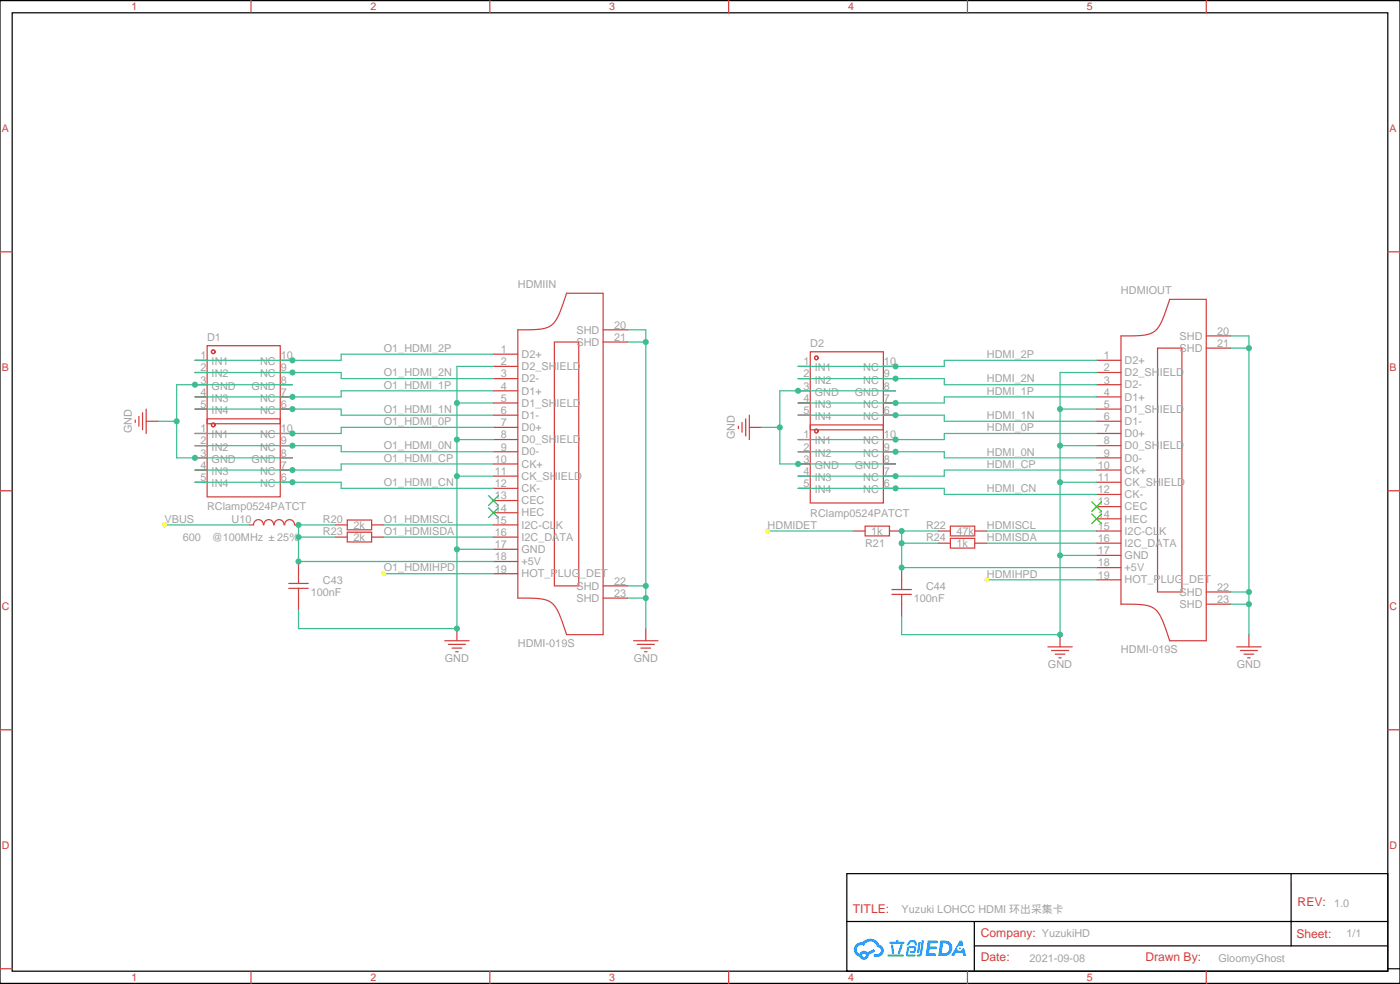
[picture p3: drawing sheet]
<svg xmlns="http://www.w3.org/2000/svg" width="405mm" height="285mm" viewBox="0 0 405 285" stroke-linecap="round" stroke-linejoin="round" font-family="sans-serif">
<path d="M0 .2h405.3v284.3h-405.3zM3.5 3.7h398.3v277.3h-398.3zM245.2 252.8h156.6v28.2h-156.6zM373.8 252.8v20.9M245.2 266.6h156.5M282.1 273.7h119.6M282.1 266.6v14.1M401.8 280.3h3.5" fill="none" stroke="#000" stroke-width=".35"/>
<g fill="none" stroke="#d43d3d" stroke-width=".35">
<path d="M72.7 .2v3.5M141.8 .2v3.5M211 .2v3.5M280.1 .2v3.5M349.2 .2v3.5M0 72.8h3.5M401.8 72.8h3.5M0 142h3.5M401.8 142h3.5M0 211.1h3.5M401.8 211.1h3.5M0 280.3h3.5"/>
<path d="M72.7 281v3.5M141.8 281v3.5M211 281v3.5M280.1 281v3.5M349.2 281v3.5"/>
</g>
<g fill="#178fff">
<path d="M268.6 272.1h2.5l.4 .2-.1 .5-2 .1-.1 .9h1.6l.4 .4-.5 .4h-1.7l-.1 1.2 1.8 .1 .2 .3-.2 .3-2.8 .1z"/>
<path d="M277.9 272.2h.7l.3 1.3-.6 .3a.74 .74 0 0 0-1.1 .3 .74 .74 0 0 0 .5 1 .74 .74 0 0 0 .9-.6l.5-.3 .6 2.3h-.8l-.3-.9h-1.8l-.5 .9h-.9z"/>
<path d="M266 272.5h.6l-.4 3a.31 .31 0 0 1-.4 .2 .31 .31 0 0 1-.3-.3z"/>
<path d="M266.9 272.1h.6l-.5 3.9a.89 .89 0 0 1-.7 .7 .89 .89 0 0 1-.9-.3l1-.4z"/>
<path d="M263.2 272.2l.6-.2 1.2 .1 .6 1.3-.7 .2-.3-1-1.1 .2a.95 .95 0 0 1-.9 .8l-.1-.2z"/>
<path d="M262.9 273.9l1.8-.2a1.04 1.04 0 0 1 .6 1.1 1.04 1.04 0 0 1-.9 .9h-.6a.29 .29 0 0 1-.3-.3 .29 .29 0 0 1 .3-.3h.7l.2-.8-1.5 .1-.3 1.7 1.9 .1a.29 .29 0 0 1 .3 .3 .29 .29 0 0 1-.3 .3l-2-.1-.4-.2 .2-2.1z"/>
<path d="M257 276.2h4.4a.3 .3 0 0 1 .3 .3 .3 .3 0 0 1-.3 .3h-4.3z"/>
<path d="M260.7 273.2h.7l-.5 1.7a1.02 1.02 0 0 1-.7 1.1l-.3-.2z"/>
<path d="M258 273.3h.6l.2 2.4-.2 .3-.3-.2z"/>
<path d="M257.5 272.5h1.9l.2-.6h.5v.6h1.5a.29 .29 0 0 1 .3 .3 .29 .29 0 0 1-.3 .2h-4z"/>
<path d="M272.3 272.1l-.7 4.5h1.5a2.27 2.27 0 0 0 2.6-2.3 2.27 2.27 0 0 0-2.7-2.2zM273.1 272.9a1.5 1.5 0 0 1 1.8 1.5 1.5 1.5 0 0 1-2 1.4h-.3z"/>
<path d="M247.8 273.3a2.09 2.09 0 0 0 1 3.5 1.37 1.37 0 0 0 1.6 .9 1.37 1.37 0 0 0 1.1-1.4l1.9-1-.4-.7-1.8 .9a1.4 1.4 0 0 0-2.3 .5 1.32 1.32 0 0 1-.7-1.9 1.32 1.32 0 0 1 1.9-.5 2.02 2.02 0 0 1 2.1-1.2 2.02 2.02 0 0 1 1.8 1.6 1.09 1.09 0 0 1 1 1.4 1.09 1.09 0 0 1-1.5 .7 .41 .41 0 0 0-.5 .3 .41 .41 0 0 0 .3 .5 1.89 1.89 0 0 0 2.5-1.2 1.89 1.89 0 0 0-1.2-2.4 2.98 2.98 0 0 0-5-.7l-1 .2zM249.6 276.4a.55 .55 0 0 1 1.1 0 .55 .55 0 0 1-1.1 0z"/>
<circle cx="277.9" cy="274.4" r=".28"/>
</g>
<g fill="none" stroke="#d43d3d" stroke-width=".35">
<path d="M149.9 95.4l6.6-.2 1.8-.4 1.3-.7 1.1-1.1 1-1.6 2.3-6.6h10.6v98.8h-10.6l-2.3-6.5-1-1.6-1.1-1.1-1.3-.7-1.8-.4-6.6-.3zM160.5 99h7.1v70.5h-7.1zM174.6 95.4h7.1M174.6 99h7.1M324.6 97.2l6.6-.2 1.8-.4 1.3-.7 1-1.1 1-1.7 2.4-6.5h10.5v98.8h-10.5l-2.4-6.5-1-1.7-1-1.1-1.3-.7-1.8-.4-6.6-.2zM349.2 97.2h7.1M41.3 119.4v5M42.3 118.4v7M56.4 104.2h3.6M56.4 107.8h3.6M56.4 111.3h3.6M56.4 114.8h3.6"/>
<path d="M56.4 118.4h3.6M60 100h21.1v22.6h-21.1zM81.1 104.2h3.6M81.1 107.8h3.6M81.1 111.3h3.6M81.1 114.8h3.6M81.1 118.4h3.6M142.9 106h7M142.9 109.5h7M142.9 113.1h7M142.9 116.6h7M142.9 102.5h7"/>
<path d="M231.1 106h3.5M231.1 109.5h3.5M231.1 113.1h3.5M231.1 116.6h3.5M234.6 101.8h21.2v22.6h-21.2zM255.8 106h3.5M255.8 109.5h3.5M255.8 113.1h3.5M255.8 116.6h3.5M317.5 104.2h7.1M317.5 107.8h7.1M317.5 111.3h7.1"/>
<path d="M317.5 114.8h7.1M317.5 118.4h7.1M335.1 100.7h7.1v70.6h-7.1zM349.2 100.7h7.1M39.2 121.5v.7M40.2 120.5v2.8M42.3 121.9h3.6M56.4 125.4h3.6M56.4 128.9h3.6M56.4 132.5h3.6M56.4 136h3.6M56.4 139.5h3.6"/>
<path d="M60 121.2h21.1v22.6h-21.1zM81.1 125.4h3.6M81.1 128.9h3.6M81.1 132.5h3.6M81.1 136h3.6M81.1 139.5h3.6M142.9 120.1h7M142.9 127.2h7M142.9 130.7h7M142.9 134.2h7M142.9 137.8h7M142.9 123.6h7"/>
<path d="M213.8 123.3v.7M214.8 122.2v2.9M215.9 121.2v4.9M217 120.1v7.1M217 123.6h3.5M231.1 120.1h3.5M231.1 127.2h3.5M231.1 130.7h3.5M231.1 134.2h3.5M231.1 137.8h3.5M234.6 122.9h21.2v22.6h-21.2zM255.8 120.1h3.5"/>
<path d="M255.8 127.2h3.5M255.8 130.7h3.5M255.8 134.2h3.5M255.8 137.8h3.5M317.5 121.9h7.1M317.5 125.4h7.1M317.5 128.9h7.1M317.5 132.5h7.1M317.5 136h7.1M317.5 139.5h7.1M76.2 151.9a1.41 1.41 0 0 0-1.4-1.6 1.41 1.41 0 0 0-1.4 1.6h-1.1M76.4 151.8a1.41 1.41 0 0 1 1.4-1.5 1.41 1.41 0 0 1 1.4 1.5"/>
<path d="M79.4 151.8a1.41 1.41 0 0 1 1.4-1.5 1.41 1.41 0 0 1 1.4 1.5M82.4 151.8a1.41 1.41 0 0 1 1.5-1.5 1.41 1.41 0 0 1 1.4 1.6M85.4 151.9h1M97 151.9h3.5M97 155.4h3.5M100.5 150.5h7.1v2.8h-7.1zM100.5 154h7.1v2.8h-7.1zM107.6 151.9h3.5M107.6 155.4h3.5M142.9 141.3h7M142.9 144.8h7M142.9 148.3h7"/>
<path d="M142.9 151.9h7M142.9 155.4h7M142.9 158.9h7M231.1 141.3h3.5M246.9 153.6h3.6M250.5 152.2h7v2.8h-7zM255.8 141.3h3.5M257.5 153.6h3.6M271.6 153.6h3.6M271.6 157.2h3.6M275.2 152.2h7v2.8h-7zM275.2 155.8h7v2.8h-7z"/>
<path d="M282.2 153.6h3.6M282.2 157.2h3.6M317.5 143.1h7.1M317.5 146.6h7.1M317.5 150.1h7.1M317.5 153.6h7.1M317.5 157.2h7.1M83.6 170.2h5.7M83.6 168.8h5.7M86.4 162.5v6.3M86.4 170.2v6.4M142.9 162.5h7"/>
<path d="M142.9 166h7M174.6 169.5h7.1M174.6 173h7.1M258.2 172h5.7M258.2 170.6h5.7M261.1 164.2v6.4M261.1 172v6.3M317.5 160.7h7.1M317.5 164.2h7.1M317.5 167.7h7.1M349.2 171.3h7.1M349.2 174.8h7.1"/>
<path d="M128.8 185.4h7M129.8 186.4h5M130.9 187.5h2.8M131.9 188.6h.7M132.3 181.9v3.5M183.4 185.4h7.1M184.5 186.4h4.9M185.6 187.5h2.8M186.6 188.6h.7M187 181.9v3.5M303.4 187.1h7M304.4 188.2h5"/>
<path d="M305.5 189.3h2.8M306.6 190.3h.7M306.9 183.6v3.5M358.1 187.1h7M359.1 188.2h5M360.2 189.3h2.8M361.2 190.3h.7M361.6 183.6v3.5"/>
<circle cx="61.7" cy="101.8" r=".53"/>
<circle cx="236.4" cy="103.5" r=".53"/>
<circle cx="61.7" cy="122.9" r=".53"/>
<circle cx="236.4" cy="124.7" r=".53"/>
</g>
<path d="M141.5 143.4l2.8 2.8M141.5 146.9l2.8 2.9M144.3 143.4l-2.8 2.8M144.3 146.9l-2.8 2.9M316.1 145.2l2.8 2.8M316.1 148.7l2.8 2.8M318.9 145.2l-2.8 2.8M318.9 148.7l-2.8 2.8" fill="none" stroke="#3c3" stroke-width=".35"/>
<g fill="none" stroke="#3dbd91" stroke-width=".35">
<path d="M181.7 95.4h5.3v86.5M181.7 99h5.3M356.3 97.2h5.3v86.4M56.4 107.8h42.4v1.7h44.1M56.4 118.4h42.4v1.7h44.1M84.7 111.3h-33.5v21.2h33.5M132.3 116.6h10.6M142.9 113.1h-44.1v1.7h-42.4M142.9 102.5h-44.1v1.7h-42.4M142.9 106h-10.6v75.9h-45.9v-5.3M231.1 109.5h42.3v1.8h44.1M259.3 113.1h-33.5v21.1h33.5"/>
<path d="M306.9 118.4h10.6M317.5 107.8h-10.6v75.8h-45.8v-5.3M317.5 104.2h-44.1v1.8h-42.3M317.5 114.8h-44.1v1.8h-42.3M356.3 100.7h5.3M45.9 121.9h5.3M56.4 128.9h42.4v1.8h44.1M56.4 139.5h42.4v1.8h44.1M132.3 137.8h10.6M132.3 127.2h10.6M142.9 134.2h-44.1v1.8h-42.4M142.9 123.6h-44.1v1.8h-42.4"/>
<path d="M220.5 123.6h5.3M231.1 120.1h42.3v1.8h44.1M231.1 130.7h42.3v1.8h44.1M306.9 128.9h10.6M306.9 139.5h10.6M317.5 125.4h-44.1v1.8h-42.3M317.5 136h-44.1v1.8h-42.3M47.6 151.9h24.7M86.4 155.4h10.6M97 151.9h-10.6v10.6h56.5M111.1 151.9h31.8M111.1 155.4h31.8"/>
<path d="M132.3 158.9h10.6M222.2 153.6h24.7M231.1 141.3h42.3v1.8h44.1M261.1 157.2h10.5M271.6 153.6h-10.5v10.6h56.4M285.8 157.2h31.7M285.8 153.6h31.7M111.1 166h31.8M181.7 173h5.3M181.7 169.5h5.3M285.8 167.7h31.7M306.9 160.7h10.6"/>
<path d="M356.3 174.8h5.3M356.3 171.3h5.3"/>
</g>
<g fill="#3dbd91">
<circle cx="361.6" cy="174.8" r=".88"/>
<circle cx="361.6" cy="171.3" r=".88"/>
<circle cx="361.6" cy="100.7" r=".88"/>
<circle cx="261.1" cy="153.6" r=".88"/>
<circle cx="261.1" cy="157.2" r=".88"/>
<circle cx="261.1" cy="164.2" r=".88"/>
<circle cx="306.9" cy="118.4" r=".88"/>
<circle cx="306.9" cy="128.9" r=".88"/>
<circle cx="306.9" cy="139.5" r=".88"/>
<circle cx="306.9" cy="160.7" r=".88"/>
<circle cx="306.9" cy="183.6" r=".88"/>
<circle cx="259.3" cy="120.1" r=".88"/>
<circle cx="259.3" cy="116.6" r=".88"/>
<circle cx="259.3" cy="109.5" r=".88"/>
<circle cx="259.3" cy="106" r=".88"/>
<circle cx="259.3" cy="137.8" r=".88"/>
<circle cx="259.3" cy="141.3" r=".88"/>
<circle cx="231.1" cy="113.1" r=".88"/>
<circle cx="225.8" cy="123.6" r=".88"/>
<circle cx="231.1" cy="134.2" r=".88"/>
<circle cx="259.3" cy="130.7" r=".88"/>
<circle cx="259.3" cy="127.2" r=".88"/>
<circle cx="187" cy="173" r=".88"/>
<circle cx="187" cy="169.5" r=".88"/>
<circle cx="187" cy="99" r=".88"/>
<circle cx="132.3" cy="116.6" r=".88"/>
<circle cx="132.3" cy="127.2" r=".88"/>
<circle cx="132.3" cy="137.8" r=".88"/>
<circle cx="132.3" cy="158.9" r=".88"/>
<circle cx="132.3" cy="181.9" r=".88"/>
<circle cx="84.7" cy="118.4" r=".88"/>
<circle cx="84.7" cy="114.8" r=".88"/>
<circle cx="84.7" cy="107.8" r=".88"/>
<circle cx="84.7" cy="104.2" r=".88"/>
<circle cx="84.7" cy="136" r=".88"/>
<circle cx="84.7" cy="139.5" r=".88"/>
<circle cx="56.4" cy="111.3" r=".88"/>
<circle cx="51.2" cy="121.9" r=".88"/>
<circle cx="56.4" cy="132.5" r=".88"/>
<circle cx="84.7" cy="128.9" r=".88"/>
<circle cx="84.7" cy="125.4" r=".88"/>
<circle cx="86.4" cy="162.5" r=".88"/>
<circle cx="86.4" cy="155.4" r=".88"/>
<circle cx="86.4" cy="151.9" r=".88"/>
</g>
<g fill="#ff0">
<circle cx="222.3" cy="153.6" r=".71"/>
<circle cx="285.8" cy="167.7" r=".71"/>
<circle cx="47.6" cy="151.9" r=".71"/>
<circle cx="111.1" cy="166" r=".71"/>
</g>
<g font-size="3.5" fill="#d43d3d">
<text x="375.7" y="262.3">REV:</text>
<text x="246.9" y="264">TITLE:</text>
<text x="284" y="271.1">Company: YuzukiHD</text>
<text x="375.4" y="271.4">Sheet:</text>
<text x="284" y="278.1">Date:</text>
<text x="331.6" y="278.1">Drawn By:</text>
</g>
<g font-size="3.1" fill="#d43d3d">
<text x="38.1" y="3">1</text>
<text x="107.2" y="3">2</text>
<text x="176.4" y="3">3</text>
<text x="245.5" y="3">4</text>
<text x="314.7" y="3">5</text>
<text x=".5" y="38.1">A</text>
<text x="402.3" y="38.1">A</text>
<text x=".5" y="107.3">B</text>
<text x="402.3" y="107.3">B</text>
<text x=".5" y="176.4">C</text>
<text x="402.3" y="176.4">C</text>
<text x=".5" y="245.5">D</text>
<text x="402.3" y="245.5">D</text>
<text x="38.1" y="283.8">1</text>
<text x="107.2" y="283.8">2</text>
<text x="176.4" y="283.8">3</text>
<text x="245.5" y="283.8">4</text>
<text x="314.7" y="283.8">5</text>
</g>
<g font-size="3.1" fill="#a2a2a2">
<text x="149.9" y="83.4">HDMIIN</text>
<text x="324.6" y="85.2">HDMIOUT</text>
<text x="177.8" y="95.1">20</text>
<text x="60" y="98.6">D1</text>
<text x="111.1" y="101.8">O1_HDMI_2P</text>
<text x="166.9" y="96.5">SHD</text>
<text x="166.9" y="100">SHD</text>
<text x="177.8" y="98.6">21</text>
<text x="234.6" y="100.4">D2</text>
<text x="341.5" y="98.3">SHD</text>
<text x="341.5" y="101.8">SHD</text>
<text x="352.4" y="96.9">20</text>
<text x="352.4" y="100.4">21</text>
<text x="58" y="103.9">1</text>
<text x="58" y="107.4">2</text>
<text x="61.3" y="105.7">IN1</text>
<text x="75.3" y="105.7">NC</text>
<text x="81.3" y="107.4">9</text>
<text x="81.3" y="103.9">10</text>
<text x="145" y="102.1">1</text>
<text x="145" y="105.7">2</text>
<text x="151" y="103.6">D2+</text>
<text x="151" y="107.1">D2_SHIELD</text>
<text x="232.7" y="105.7">1</text>
<text x="235.9" y="107.4">IN1</text>
<text x="249.9" y="107.4">NC</text>
<text x="255.9" y="105.7">10</text>
<text x="285.8" y="103.6">HDMI_2P</text>
<text x="319.6" y="103.9">1</text>
<text x="319.6" y="107.4">2</text>
<text x="325.6" y="105.3">D2+</text>
<text x="58" y="111">3</text>
<text x="61.3" y="109.2">IN2</text>
<text x="61.3" y="112.7">GND</text>
<text x="72.8" y="112.7">GND</text>
<text x="75.3" y="109.2">NC</text>
<text x="81.3" y="111">8</text>
<text x="111.1" y="112.4">O1_HDMI_1P</text>
<text x="111.1" y="108.9">O1_HDMI_2N</text>
<text x="145" y="109.2">3</text>
<text x="145" y="112.7">4</text>
<text x="151" y="110.6">D2-</text>
<text x="232.7" y="109.2">2</text>
<text x="232.7" y="112.7">3</text>
<text x="235.9" y="111">IN2</text>
<text x="249.9" y="111">NC</text>
<text x="255.9" y="112.7">8</text>
<text x="255.9" y="109.2">9</text>
<text x="285.8" y="110.6">HDMI_2N</text>
<text x="319.6" y="111">3</text>
<text x="325.6" y="108.8">D2_SHIELD</text>
<text x="325.6" y="112.4">D2-</text>
<text x="58" y="114.5">4</text>
<text x="58" y="118">5</text>
<text x="61.3" y="116.3">IN3</text>
<text x="61.3" y="119.8">IN4</text>
<text x="75.3" y="119.8">NC</text>
<text x="75.3" y="116.3">NC</text>
<text x="81.3" y="118">6</text>
<text x="81.3" y="114.5">7</text>
<text x="111.1" y="119.5">O1_HDMI_1N</text>
<text x="145" y="116.3">5</text>
<text x="145" y="119.8">6</text>
<text x="151" y="114.1">D1+</text>
<text x="151" y="117.7">D1_SHIELD</text>
<text x="232.7" y="116.3">4</text>
<text x="232.7" y="119.8">5</text>
<text x="235.9" y="114.5">GND</text>
<text x="235.9" y="118">IN3</text>
<text x="247.5" y="114.5">GND</text>
<text x="249.9" y="118">NC</text>
<text x="255.9" y="119.8">6</text>
<text x="255.9" y="116.3">7</text>
<text x="285.8" y="114.2">HDMI_1P</text>
<text x="319.6" y="114.5">4</text>
<text x="319.6" y="118">5</text>
<text x="325.6" y="115.9">D1+</text>
<text x="325.6" y="119.4">D1_SHIELD</text>
<text x="38.1" y="125.4" transform="rotate(-90 38.1 125.4)">GND</text>
<text x="58" y="125.1">1</text>
<text x="81.3" y="125.1">10</text>
<text x="111.1" y="123">O1_HDMI_0P</text>
<text x="145" y="123.3">7</text>
<text x="151" y="121.2">D1-</text>
<text x="151" y="124.7">D0+</text>
<text x="235.9" y="121.5">IN4</text>
<text x="249.9" y="121.5">NC</text>
<text x="285.8" y="121.2">HDMI_1N</text>
<text x="285.8" y="124.8">HDMI_0P</text>
<text x="319.6" y="121.5">6</text>
<text x="319.6" y="125.1">7</text>
<text x="325.6" y="123">D1-</text>
<text x="58" y="128.6">2</text>
<text x="61.3" y="126.8">IN1</text>
<text x="61.3" y="130.4">IN2</text>
<text x="75.3" y="130.4">NC</text>
<text x="75.3" y="126.8">NC</text>
<text x="81.3" y="128.6">9</text>
<text x="111.1" y="130">O1_HDMI_0N</text>
<text x="145" y="126.8">8</text>
<text x="145" y="130.4">9</text>
<text x="151" y="128.2">D0_SHIELD</text>
<text x="151" y="131.8">D0-</text>
<text x="212.8" y="127.1" transform="rotate(-90 212.8 127.1)">GND</text>
<text x="232.7" y="126.8">1</text>
<text x="232.7" y="130.4">2</text>
<text x="235.9" y="128.6">IN1</text>
<text x="249.9" y="128.6">NC</text>
<text x="255.9" y="130.4">9</text>
<text x="255.9" y="126.8">10</text>
<text x="285.8" y="131.8">HDMI_0N</text>
<text x="319.6" y="128.6">8</text>
<text x="325.6" y="126.5">D0+</text>
<text x="325.6" y="130">D0_SHIELD</text>
<text x="58" y="132.1">3</text>
<text x="58" y="135.7">4</text>
<text x="61.3" y="133.9">GND</text>
<text x="61.3" y="137.4">IN3</text>
<text x="72.8" y="133.9">GND</text>
<text x="75.3" y="137.4">NC</text>
<text x="81.3" y="135.7">7</text>
<text x="81.3" y="132.1">8</text>
<text x="111.1" y="133.6">O1_HDMI_CP</text>
<text x="143.3" y="133.9">10</text>
<text x="143.3" y="137.4">11</text>
<text x="151" y="135.3">CK+</text>
<text x="232.7" y="133.9">3</text>
<text x="232.7" y="137.4">4</text>
<text x="235.9" y="132.1">IN2</text>
<text x="235.9" y="135.7">GND</text>
<text x="247.5" y="135.7">GND</text>
<text x="249.9" y="132.1">NC</text>
<text x="255.9" y="137.4">7</text>
<text x="255.9" y="133.9">8</text>
<text x="285.8" y="135.3">HDMI_CP</text>
<text x="317.9" y="135.7">10</text>
<text x="319.6" y="132.1">9</text>
<text x="325.6" y="133.5">D0-</text>
<text x="325.6" y="137.1">CK+</text>
<text x="58" y="139.2">5</text>
<text x="61.3" y="140.9">IN4</text>
<text x="75.3" y="140.9">NC</text>
<text x="81.3" y="139.2">6</text>
<text x="111.1" y="140.6">O1_HDMI_CN</text>
<text x="143.3" y="140.9">12</text>
<text x="151" y="138.8">CK_SHIELD</text>
<text x="151" y="142.4">CK-</text>
<text x="232.7" y="140.9">5</text>
<text x="235.9" y="139.2">IN3</text>
<text x="235.9" y="142.7">IN4</text>
<text x="249.9" y="142.7">NC</text>
<text x="249.9" y="139.2">NC</text>
<text x="255.9" y="140.9">6</text>
<text x="285.8" y="142.4">HDMI_CN</text>
<text x="317.9" y="139.2">11</text>
<text x="317.9" y="142.7">12</text>
<text x="325.6" y="140.6">CK_SHIELD</text>
<text x="60" y="147.7">RClamp0524PATCT</text>
<text x="143.3" y="144.5">13</text>
<text x="143.3" y="148">14</text>
<text x="151" y="145.9">CEC</text>
<text x="151" y="149.4">HEC</text>
<text x="234.6" y="149.4">RClamp0524PATCT</text>
<text x="317.9" y="146.2">13</text>
<text x="317.9" y="149.8">14</text>
<text x="325.6" y="144.1">CK-</text>
<text x="325.6" y="147.7">CEC</text>
<text x="47.6" y="151.2">VBUS</text>
<text x="67" y="151.2">U10</text>
<text x="93.5" y="151.2">R20</text>
<text x="93.5" y="154.7">R23</text>
<text x="102.3" y="153">2k</text>
<text x="111.1" y="151.2">O1_HDMISCL</text>
<text x="111.1" y="154.7">O1_HDMISDA</text>
<text x="143.3" y="151.5">15</text>
<text x="143.3" y="155.1">16</text>
<text x="151" y="152.9">I2C-CLK</text>
<text x="222.2" y="153">HDMIDET</text>
<text x="252.2" y="154.7">1k</text>
<text x="268.1" y="153">R22</text>
<text x="276.9" y="154.7">47k</text>
<text x="285.8" y="153">HDMISCL</text>
<text x="317.9" y="153.3">15</text>
<text x="325.6" y="151.2">HEC</text>
<text x="325.6" y="154.7">I2C-CLK</text>
<text x="52.9" y="156.5">600</text>
<text x="61.3" y="156.5">@100MHz</text>
<text x="80.3" y="156.5">25%</text>
<text x="102.3" y="156.5">2k</text>
<text x="143.3" y="158.6">17</text>
<text x="151" y="156.5">I2C_DATA</text>
<text x="151" y="160">GND</text>
<text x="250.5" y="158.3">R21</text>
<text x="268.1" y="156.5">R24</text>
<text x="276.9" y="158.3">1k</text>
<text x="285.8" y="156.5">HDMISDA</text>
<text x="317.9" y="156.8">16</text>
<text x="317.9" y="160.4">17</text>
<text x="325.6" y="158.2">I2C_DATA</text>
<text x="325.6" y="161.8">GND</text>
<text x="111.1" y="165.3">O1_HDMIHPD</text>
<text x="143.3" y="162.1">18</text>
<text x="143.3" y="165.6">19</text>
<text x="151" y="163.5">+5V</text>
<text x="151" y="167.1">HOT_PLUG_DET</text>
<text x="285.8" y="167.1">HDMIHPD</text>
<text x="317.9" y="163.9">18</text>
<text x="317.9" y="167.4">19</text>
<text x="325.6" y="165.3">+5V</text>
<text x="90" y="172.4">100nF</text>
<text x="93.5" y="168.9">C43</text>
<text x="166.9" y="170.6">SHD</text>
<text x="177.8" y="169.2">22</text>
<text x="177.8" y="172.7">23</text>
<text x="268.1" y="170.6">C44</text>
<text x="325.6" y="168.8">HOT_PLUG_DET</text>
<text x="341.5" y="172.3">SHD</text>
<text x="352.4" y="170.9">22</text>
<text x="166.9" y="174.1">SHD</text>
<text x="264.6" y="174.1">100nF</text>
<text x="341.5" y="175.9">SHD</text>
<text x="352.4" y="174.5">23</text>
<text x="128.8" y="191.6">GND</text>
<text x="149.9" y="187.3">HDMI-019S</text>
<text x="183.5" y="191.6">GND</text>
<text x="324.6" y="189">HDMI-019S</text>
<text x="303.4" y="193.4">GND</text>
<text x="358.1" y="193.4">GND</text>
<text x="386.3" y="262.3">1.0</text>
<text x="261.1" y="264.1">Yuzuki LOHCC HDMI 环出采集卡</text>
<text x="389.8" y="271.2">1/1</text>
<text x="298.1" y="278.2">2021-09-08</text>
<text x="352.8" y="278.2">GloomyGhost</text>
</g>
</svg>
